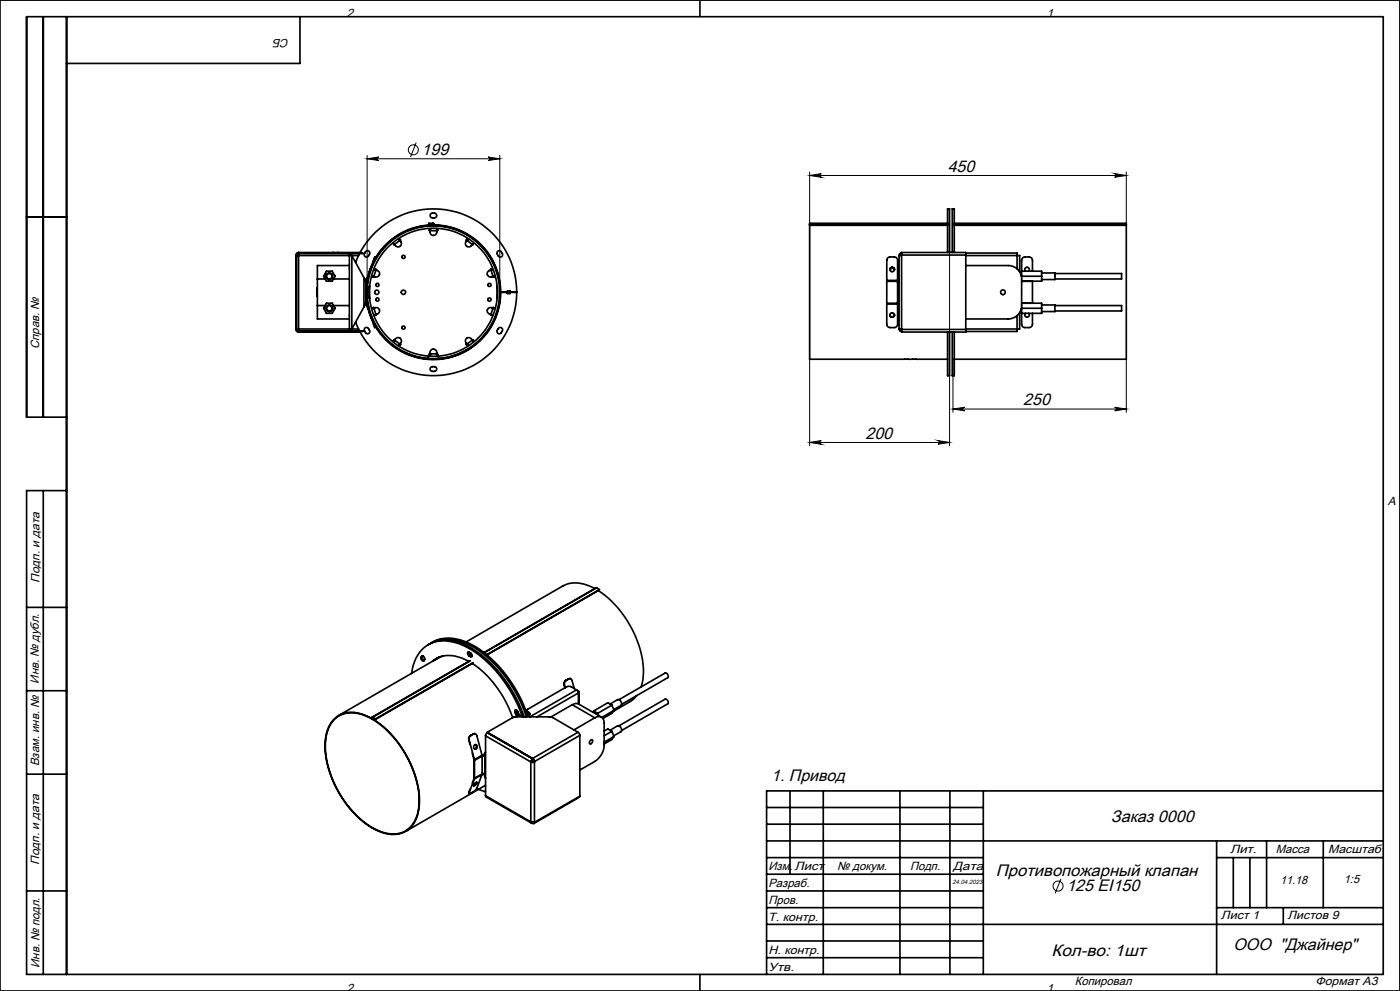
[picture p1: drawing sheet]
<svg xmlns="http://www.w3.org/2000/svg" width="420mm" height="297mm" viewBox="0 0 420 297" stroke-linecap="round" stroke-linejoin="round" font-family="sans-serif">
<g fill="none" stroke="#000" stroke-width=".3">
<path d="M110.1 47.6l3.5-.5a.53 .53 0 0 0-.5 .5 .53 .53 0 0 0 .5 .5zM110.1 46.6v41M110.1 47.6h39.8M124.8 42.8l-1.6 4.3M146.4 47.1l3.5 .5-3.5 .5a.53 .53 0 0 0 .5-.5 .53 .53 0 0 0-.5-.5zM149.9 46.6v41M242.9 51.6v82M242.9 52.6h95M242.9 52.6l3.5-.6a.55 .55 0 0 0-.5 .6 .55 .55 0 0 0 .5 .5zM334.4 52l3.5 .6-3.5 .5a.55 .55 0 0 0 .5-.5 .55 .55 0 0 0-.5-.6zM337.9 51.6v15.9M284.9 67.1v66.5"/>
<path d="M285.9 107.7v15.9M337.9 107.7v15.9M242.9 132.6h42M242.9 132.6l3.5-.6a.55 .55 0 0 0-.5 .6 .55 .55 0 0 0 .5 .5zM281.4 132l3.5 .6-3.5 .5a.55 .55 0 0 0 .5-.5 .55 .55 0 0 0-.5-.6zM285.9 122.6h52M285.9 122.6l3.5-.5a.53 .53 0 0 0-.5 .5 .53 .53 0 0 0 .5 .5zM334.4 122.1l3.5 .5-3.5 .5a.53 .53 0 0 0 .5-.5 .53 .53 0 0 0-.5-.5zM318.3 263.4l-1.8 4.3"/>
<circle cx="124" cy="44.9" r="1.51"/>
<circle cx="317.4" cy="265.6" r="1.51"/>
</g>
<circle cx="130" cy="87.6" r="19.9" fill="none" stroke="#000" stroke-width=".35"/>
<g fill="none" stroke="#000" stroke-width=".5">
<path d="M0 0h420v297h-420zM13 5v120M20 5v287M90 5v14h-70M210 0v5M8 65h12M88.8 76.4h.2M88.8 76.4v22.3M89 76.6h.6M89 76.4v22.3M89.6 75.7a.73 .73 0 0 0-.8 .7M89.6 76v.6"/>
<path d="M89.6 76h15.5M89.6 75.7v.3M89.6 76.6v22M89.6 75.7h10.4M89.6 76.6h15.2M100 75.7h1.4M100 75.8h1.4M100 75.8h-10.6l-.4 .6M100 75.7v.1M101.4 75.8h6.4M101.4 75.7v.1M101.4 75.7h6.7"/>
<path d="M104.8 76.6h.8M104.8 79.6h-9.6v4M104.8 76.6v7M105.6 76a.51 .51 0 0 0-.6 0 .51 .51 0 0 0-.2 .6M105.6 76l-.5 .2-.1 .4M105.6 76.6v22M105.6 76.6l3.6 6.6M105.6 76h2.2M105.6 76.6h2M107.8 75.8h1l-1 .2M107.8 75.8v.2M107.9 76l-1.2 2.6"/>
<path d="M108 75.8a25 25 0 0 1 28.1-12.5 25 25 0 0 1 18.9 24.3M109.8 75.3a.7 .7 0 0 1 .9 0 .7 .7 0 0 1 .1 .9l-.2 .5a.7 .7 0 0 1-1 .3 .7 .7 0 0 1-.2-1zM111.4 79.7l-.7 2M112.1 78l.3-1 .2 .1-.4 .9M112.1 78h.1M112.1 78l-2.2 6M112.2 78l-.5 1.4M118.2 73l.2 .2M118.2 73.1v.3l.2-.1M118.2 73.1h.1M118.3 73.1h.1M118.3 73.1l-.2 .1"/>
<path d="M119.8 71.9l.2 .2M119.8 71.9l.2-.1 .2 .2-.2 .1M119.9 71.9h.1M120 72.1a1.07 1.07 0 0 1 0 1.7 1.07 1.07 0 0 1-1.6-.6M120 72.1l-1.6 1.1M120.1 71.8l-.2 .1M128.8 69h.2M129 68.9v.1a1.11 1.11 0 0 0 1 1.6 1.11 1.11 0 0 0 1-1.6v-.1M129 69h.1M129 69l-.2-.1v.3h2.4v-.3l-.2 .1M129.3 64.1l1-.2a.71 .71 0 0 1 .7 .7 .71 .71 0 0 1-.7 .7l-1-.2-.3-.4zM129.9 66.9l.3 .3"/>
<path d="M129.9 67.1l.1 .1M129.9 66.9v.2M129.9 66.9h-1.3v.2h1.3M130 67.4l.4 .3M130 67.4a20.2 20.2 0 0 0-17.9 10.7M130 67.2v.2M130 67.4h.2M130 67.2h.2M130.2 67.4l.2 .1M130.2 67.4a20.2 20.2 0 0 1 20 20.2M130.2 67.2v.2M130.4 67.5a20.1 20.1 0 0 1 17.1 29.9 20.1 20.1 0 0 1-34.4 .8 20.1 20.1 0 0 1 15.7-30.6l1.2-.1v.2a19.9 19.9 0 0 0-17.6 29.1 19.9 19.9 0 0 0 34 2.2 19.9 19.9 0 0 0-13.7-31.1l-2.3-.2"/>
<path d="M130.4 67.5v.2M131 69h.1M131 69h.2M140 71.8l.2 .1M140.1 72.1a1.07 1.07 0 0 0-.1 1.7 1.07 1.07 0 0 0 1.7-.6M140.1 72.1l1.6 1.1M140.2 71.9h.1M140.2 71.9l-.2-.1-.1 .2 .2 .1M140.2 71.9l-.1 .2M141.8 73.1h.1M141.8 73.1l.1 .1M141.8 73.1l.2 .1-.3 .1"/>
<path d="M141.9 73l-.2 .2M149.3 75.3l.2-.1a1.03 1.03 0 0 1 1.1 .6 1.03 1.03 0 0 1-.3 1.2 1.11 1.11 0 0 1-1-.5 1.11 1.11 0 0 1 0-1.2zM242.9 67.5v40.2h41.4M242.9 67.1v.1M242.9 67.4v.1M242.9 67.1h41.4M242.9 67.4h41.4M242.9 67.2h41.4M242.9 67.5h41.4M242.9 67.2v.2M269.7 76.6h.8M269.7 76.6v22"/>
<path d="M270.5 76.4v-.7h19.2v.7M270.5 76l-.4 .2-.2 .4M270.5 75.8l-.4 .1-.4 .7M270.5 76.4h19.2M270.5 76.4v22.3M284.3 75.7v-13.1h.6v13.1M284.3 66.9h-41.4v.2M285.7 75.7v-13.1h.6v13.1M286.3 66.9h51.6v.2M286.3 67.1h51.6M286.3 67.4h51.6M286.3 67.2h51.6"/>
<path d="M286.3 67.5h51.6M289.7 75.8h15.4v.8M289.7 79.6h12.8a4 4 0 0 1 4 4v8a4 4 0 0 1-4 4h-12.8M289.7 76.6h15.4M289.7 76.4v22.3M305.1 76.6h.8v4.9M305.1 76.6v4M337.9 67.5v40.2h-51.6M337.9 67.1v.1M337.9 67.4v.1M337.9 67.2v.2M88.8 98.7a.73 .73 0 0 0 .8 .8"/>
<path d="M88.8 98.7h.2M89 98.7l.4 .6h10.6M89 98.6h.6M89.6 98.6v.6M89.6 99.2h15.5M89.6 99.2v.3M89.6 99.5h10.4M89.6 98.6h15.2M95.2 91.6v4h9.6M95.2 86.4h-.2v2.4h.2M95.2 83.6h2.3M95.2 91.6h2.3"/>
<path d="M95.2 83.6v8M97.9 81.3h1.8l.8 1.5-.8 1.5h-1.8l-.8-1.5zM97.9 90.9h1.8l.8 1.5-.8 1.5h-1.8l-.8-1.5zM100 99.3h1.4M100 99.5h1.4M100 99.3v.2M100.1 83.6h4.7M100.1 91.6h4.7M101.4 99.3h6.4M101.4 99.3v.2M101.4 99.5h6.7M104.8 98.6h.8"/>
<path d="M104.8 98.6v.1a.49 .49 0 0 0 .8 .5M104.8 91.6v7M104.8 83.6v8M105 98.6l.1 .4 .5 .2M105.6 99.2h2.2M105.6 98.6h2M106.7 96.6l1.2 2.6M107.8 99.2h1l-1 .1M107.8 99.2v.1M109.2 83.2l.6 1.1M109.2 83.2l.6 1.4M109.2 83.2v8.8"/>
<path d="M109.2 92l-3.6 6.6M109.5 98.3l.2-.1a1.04 1.04 0 0 1 1.1 .6 1.04 1.04 0 0 1-.3 1.2 1.11 1.11 0 0 1-1-.5 1.11 1.11 0 0 1 0-1.2zM109.8 90.9l.1 .2M109.8 90.6l-.6 1.4M109.8 90.9l-.6 1.1M109.8 84.3h.2M109.8 90.9h.2M109.8 84.3v6.6M109.9 84l-.1 .3M109.9 84l.1 .1M109.9 91.1l2.2 6.1M110 90.9v.2"/>
<path d="M110 90l.3 1.8M110 84.3v6.6M110 88.8h.1M110 86.4h.1M110 84.1v.2M110 91.1l.7 2M110 91.1h-.1M110.2 88.8h.6M110.2 86.4h.6M110.3 83.4l-.3 1.8M110.7 93.4l.7 2.1M110.7 82.1l-.7 2"/>
<path d="M110.9 85.8v3.6M111.7 95.8l.5 1.4M111.9 92.2v.2M111.9 92.2l.2-.1 .1 .3M111.9 82.8h.1a1.11 1.11 0 0 0 1.9-.5 1.11 1.11 0 0 0-1.3-1.4v-.2h.3l-.8 2.3h-.2M111.9 92.2l.1 .2M111.9 82.8v.2M111.9 92.4h.1M111.9 82.8h.1M112 92.4h.1M112 82.8h.1M112 82.8l-.1 .2"/>
<path d="M112.1 92.4a1.06 1.06 0 0 1 1.7 .4 1.06 1.06 0 0 1-1 1.4M112.1 92.4h-.2M112.1 92.4l.7 1.8M112.2 97.2l.4 .9-.2 .1-.3-1M112.2 97.2h-.1M112.6 80.9h.1M112.6 94.3h.1M112.6 94.3l.1 .2M112.7 80.7l-.1 .2M112.8 94.2l-.3 .1M112.8 94.2l.1 .2-.3 .1-.1-.2M147.2 94.2v.2l.2 .1 .1-.2"/>
<path d="M147.3 94.2l.1 .1M147.3 80.9a1.06 1.06 0 0 0-1.1 1.4 1.06 1.06 0 0 0 1.7 .5M147.3 80.9l.6 1.9M147.4 80.7v.2M147.4 94.3h.1M147.4 80.9h.1M147.4 94.3v.2M147.5 80.9l-.3-.2v.3M147.5 80.9h-.1M147.5 80.9h-.2M147.8 92.4l.1-.3 .3 .1-.2 .2M147.9 92.4a1.05 1.05 0 0 0-1.7 .5 1.05 1.05 0 0 0 1.1 1.3"/>
<path d="M147.9 92.4h.3M147.9 92.4l-.6 1.8M148 92.4h.1M148 82.8h.1M148 82.8l.1 .2M148 82.8l.2 .2h-.3l-.1-.2M148.1 92.2l-.1 .2M148.2 82.8h-.3M149.1 85.8v3.6M149.6 98.3a.7 .7 0 0 1 .9 0 .7 .7 0 0 1 .2 .9l-.3 .5a.7 .7 0 0 1-1 .3 .7 .7 0 0 1-.2-1zM150.2 87.6a20.2 20.2 0 0 1-15.3 19.6 20.2 20.2 0 0 1-22.8-10.2M150.2 87.6h2"/>
<path d="M152.2 87.2h.8v.8h-.8zM153 87.6h2M155 87.6a25 25 0 0 1-18.9 24.2 25 25 0 0 1-28.1-12.5M266 84v.3M266 90.9v.2M266 84v-6a1.03 1.03 0 0 1 1.1-1h1.2a.96 .96 0 0 1 1 1v6M266 91.1v6.1a1.03 1.03 0 0 0 1.1 1h1.2a.96 .96 0 0 0 1-1v-6.1M266 84.3h3.3M266 90.9h3.3M266 84.3v6.6M266 84h3.3M266 91.1h3.3"/>
<path d="M266.9 80.8h.1M266.9 80.8a.7 .7 0 0 1 .7-.6 .7 .7 0 0 1 .7 .6 .69 .69 0 0 0-.7-.7 .69 .69 0 0 0-.7 .7M266.9 94.4a.69 .69 0 0 0 .7 .6 .69 .69 0 0 0 .7-.6 .69 .69 0 0 1-.7 .6 .69 .69 0 0 1-.7-.6zM266.9 94.4h.1M269.3 90.6l.4 .4M269.3 84v.3M269.3 90.9v.2M269.3 84.3v6.6M269.7 84.1l-.4 .5M269.7 98.6h.8M269.7 98.6l.4 .6 .4 .1M269.9 98.6l.2 .4 .4 .2"/>
<path d="M270.5 98.7v.8h19.2v-.8M270.5 98.7h19.2M284.3 99.5v13.1h.6v-13.1M285.7 99.5v13.1h.6v-13.1M289.7 98.6h15.4M305.1 98.6v.7h-15.4M305.1 94.6v4M305.9 93.7v4.9h-.8M306.5 81.3h6v3h-6M306.5 90.9h6v3h-6M307.7 81.3a.67 .67 0 0 1 0-1 .67 .67 0 0 1 .9 0 .67 .67 0 0 1 0 1M307.7 93.9a.67 .67 0 0 0 0 1 .67 .67 0 0 0 .9 0 .67 .67 0 0 0 0-1"/>
<path d="M309.7 90.9h.1M309.7 81.3v-3.3a1.03 1.03 0 0 0-1-1h-1.2a.96 .96 0 0 0-1 1v4.8h6M309.7 84.3v6.6M312.5 92.4h-6v4.8a.96 .96 0 0 0 1 1h1.2a1.03 1.03 0 0 0 1-1v-3.3M312.5 91.4h4v2h-4M312.5 81.8h4v2h-4M316.5 91.6h20v1.6h-20M316.5 82h20v1.6h-20M118.1 101.9l.2 .2M118.3 102.1h.1M118.3 102.1h-.1M118.4 101.9a1.07 1.07 0 0 1 1.6-.5 1.07 1.07 0 0 1 0 1.7"/>
<path d="M118.4 101.9l-.2 .3M118.4 101.9l1.6 1.2M118.4 101.9l-.2-.1v.3M119.9 103.3h.1M119.9 103.3l.2 .1M120 103.1l-.2 .2M120 103.1l.2 .1-.2 .2-.2-.1M128.5 106.7v.7M128.8 106.2h.2M129 106a1.07 1.07 0 0 1 1-1.4 1.07 1.07 0 0 1 1 1.4M129 106v.3M129 106.2h.1"/>
<path d="M129 106h2M129 106l-.2 .3 .2-.1M129.3 110.1l1-.2a.71 .71 0 0 1 .7 .7 .71 .71 0 0 1-.7 .7l-1-.2-.3-.4zM129.5 107.6v.1M130.5 107.6v.1M131 106v.3M131 106.2h.1M131 106h.2v.3l-.2-.1M131.2 106.2h-.2M131.5 106.7v.7M140.1 103.1l.1 .2M140.1 103.1l-.2 .1 .1 .2 .2-.1"/>
<path d="M140.2 103.3h.1M140.2 103.3l-.2 .1M141.7 101.9a1.07 1.07 0 0 0-1.7-.5 1.07 1.07 0 0 0 .1 1.7M141.7 101.9l.2 .3M141.7 101.9l-1.6 1.2M141.7 101.9l.3 .1-.2 .1M141.8 102.1h.1M141.9 101.9l-.1 .2M20 125h-12v-120h407v287h-407v-145h12M13 147v145M178.4 176.4a9.9 9.9 0 0 0-9.6-.8l-29 16.8M179 176.2l-33.8 19.4"/>
<path d="M179 176.2l-33.7 19.4M179 176.2l.8 .5M179.5 177a31.6 31.6 0 0 1 13.5 24.6l-.2 2.7-.5 1.6M179.8 176.7l-33.8 19.5M179.8 176.7l-33.7 19.6M8 182h12M126.5 196.7a.72 .72 0 0 1 .9 .6 .72 .72 0 0 1-.6 .8l-.5-.5v-.6M126.5 196.7l-.2 .3M126.7 196.6l-.2 .1M126.8 196.7v.6l.5 .6M126.8 196.7l-.5 .3M126.9 196.6l-.1 .1"/>
<path d="M128.4 193.2a11.1 11.1 0 0 1 10.6-.2 36.7 36.7 0 0 1 18.1 21.3l.2 .5M129.2 192.8a11.5 11.5 0 0 1 11.3 .3 38 38 0 0 1 17.4 21.7M129.4 192.6a11.4 11.4 0 0 1 11.5 .3 38 38 0 0 1 17.4 21.6M129.7 198.2a8.8 8.8 0 0 1 10-.5l.9 .5M131.1 197.3l-1 .6M131.3 197.1l-.6 .5M131.6 197l-.5 .4M132 196.8l-.3 .3M132.9 196.6l-1.6 .7-29.7 17.1M140.7 195.4l.4 .9M140.7 196.6a.68 .68 0 0 1-.4-.6 .68 .68 0 0 1 .3-.7 1.08 1.08 0 0 1 .9 1.5h-.4M140.7 196.6l.4 .2"/>
<path d="M140.9 198l-29.3 16.9M141 198.1l-29.2 16.9M141.1 196.3l-.4 .3M141.1 196.3l.5 .3M141.6 196.6l-.5 .2M141.6 196.6h.1M141.7 198.8a32.3 32.3 0 0 1 12.1 16.3M141.9 198.6l-29.3 16.9M141.9 198.7l-29.3 16.9M8 207h12M111.4 215.3a10 10 0 0 0-9.8-.9 10.3 10.3 0 0 0-4.1 9.9 31 31 0 0 0 15.1 24.4 8.8 8.8 0 0 0 10.7-.8 13.8 13.8 0 0 0 2.3-11.5 32.1 32.1 0 0 0-13.9-21M111.4 215.4a9.5 9.5 0 0 0-10.3-.4 10.2 10.2 0 0 0-3.5 8.6 30.8 30.8 0 0 0 14.6 24.7 9.2 9.2 0 0 0 10.2 .2 10.6 10.6 0 0 0 3.3-8.9 31.7 31.7 0 0 0-14-24.2"/>
<path d="M111.4 215.3v.1M111.5 215.2l-.1 .1M111.5 215.1l.2 .1M111.5 215.2l.2 .1M111.5 215.1v.1M111.7 215.3l-.3 .1M111.7 215.3l.2-.1-.3 .2M111.7 215.2v.1M111.8 215l-.3 .1M111.8 215.1l-.1 .1M111.8 215.1l.8 .5M111.8 215v.1"/>
<path d="M111.8 215l.8 .5M112 215.2l-.3 .2M112.6 215.5v.1M123.5 201.8a10.2 10.2 0 0 1 8.1-9.6 17.8 17.8 0 0 1 13.5 5.3 41.3 41.3 0 0 1 11.6 17.2M142 220h.1M142 220l-.9 .4M142.1 220a.68 .68 0 0 1 1 .5l1.5 5.8M142.1 220l-.9 .5M142.5 219.9l-.5 .1M146.2 219.6l-.5 .9M146.2 219.5l7.4-4.3 1.4-.4 10.6 .2 7.8 4.5M146.2 219.6l13.6 7.8"/>
<path d="M146.2 219.5l13.6 7.8M146.2 219.5v.1M154.5 213.4l.1-.7a1.38 1.38 0 0 1 1 1.6l-.5-.6M154.5 213.4l.2 .5M154.7 213.9l.4 .6M154.9 212.8v.3M154.9 213.1l-.4 .3M154.9 213.1l.2 .6M155.1 213.7l-.4 .2M157.2 214.8l-1.5-.5-1.5 .6M158 213l.3 .5M158.3 213.3l.4 .3"/>
<path d="M158.3 213.3v.2M158.3 213.5l.4 .2M158.7 213.6a.4 .4 0 0 1 .3 .3 .4 .4 0 0 1-.3 .4l-1.1 .5M158.7 213.7l.3 .3M158.7 213.6v.1M169.2 205.3h.1M169.2 205.3l.3 .8M169.3 205.3l.2 .8M169.7 203.9l-.4 .6-.1 .8M169.7 203.9l.1 .1M169.8 204l-.4 .5-.1 .8M170.6 203.4h.1"/>
<path d="M170.6 203.4l-.9 .5M170.7 203.4a.68 .68 0 0 1 .9 .6l.7 2.3M170.7 203.4l-.9 .6M171.1 203.4h-.5M171.7 211.2l1.1-.4 .7 .2 6.9 3.9M171.7 211.2l6.7 3.9M171.7 211.2l-6.5 3.7M173 206.8l.5 .9M173 206.8l-1.9-1.1h-.8l-12 6.9a.38 .38 0 0 0-.3 .4 .38 .38 0 0 0 .3 .3M173 206.8l-14 8M173.4 207.1a.27 .27 0 0 1 .3 .2 .27 .27 0 0 1-.2 .4M173.4 207.1l.1 .4"/>
<path d="M173.4 219.5l.6 .9M173.4 219.5l-13.6 7.8M173.4 207.1v.1M173.4 207.1v.2M173.5 207.7l-12.4 7.1M173.5 207.7v3.3M173.7 207.4v3.7M178.1 213.1l-.3 .3M178.1 213.1l1.2 .7M178.4 215.1a1.73 1.73 0 0 1 2-.2 1.73 1.73 0 0 1 .9 1.9v6.5a6.1 6.1 0 0 1-2.9 4.9l-4.4 2.6M178.4 215.1l-6.2 3.7M179.3 213.8l.3 .7"/>
<path d="M181.3 219.1l1.1-.6 1.2 .7M183 211l2.3-1.3a1.18 1.18 0 0 1 1 1.7l-2.2 1.3M183 218.9l2.3-1.4a1.19 1.19 0 0 1 1 1.8l-2.2 1.2M183.6 211.3l-4.3 2.5M183.6 211.3l.6 1.6M183.6 211.3l-1.2-.7-4.3 2.5M183.6 219.2l-2.3 1.3M183.6 219.2l.6 1.5M184.2 212.9l-3.6 2.1M184.2 212.9l-.6 .9-2.7 1.5M185.7 209.7l13.8-8a.92 .92 0 0 1 .8 1.4l-13.8 8M185.7 217.5l13.8-8a.92 .92 0 0 1 .8 1.4l-13.8 8"/>
<path d="M191 208.5l-1.6 1.6-5.4 3.1M8 232h12M140.7 237.4l.1 .4M140.7 221.8h.1M140.7 221.8l.3 1.3M140.7 237.4l.1 .1M140.8 221.8l1.5 5.9M141 236.5l-.3 .9M141.1 220.4l-.5 .8 .1 .6M141.1 220.4l.1 .1M141.2 220.5a1.18 1.18 0 0 0-.4 1.3M141.7 225.7l.5 1.9"/>
<path d="M142.1 235.4l.6-.3 .3-.6-.1 .4-.8 .5M142.2 227.6v.2M142.2 227.6l.1 .1M142.2 233.4l.1 .1M142.2 233.4l-.5 1.3M142.2 233.2v.2M142.2 227.8l.1 .1M142.2 233.2l.1 .1M142.2 227.8v5.4M142.3 227.7v.2M142.3 233.5l-1.5 4M142.3 223.3a.6 .6 0 0 1 .8 .6 .6 .6 0 0 1-.9 .4z"/>
<path d="M142.3 233.3v.2M142.3 227.9v5.4M142.4 234.8l.7-.3-.4 .7-.6 .3zM142.6 234.7v.1M142.6 234.8l.1 .1M142.6 223.2a.74 .74 0 0 1 .3 .7 .74 .74 0 0 1-.5 .6M142.6 223.2a.72 .72 0 0 1 .4 .7 .72 .72 0 0 1-.6 .6M142.6 234.9h.1M142.8 234.8h-.2M142.9 234.5l-.8 .8M143.5 236.6l2.2 .7M144.6 226.3v.3"/>
<path d="M144.6 232.1l-1.9 4.7-1.6 1h-.4l.1-.3M144.6 226.3l-2.3 1.4M144.6 232.1l-2.3 1.4M144.6 231.7l.4 .1 .5 1M144.6 231.9v.2M144.6 226.6l-2.3 1.3M144.6 226.6v5.3M144.6 231.9l-2.3 1.4M145.3 226l-.7 .7M145.5 225.7l-.9 1.1M145.5 232.8l.2 .5M145.5 225.7v7.1"/>
<path d="M145.7 238.5l.1 .3 13.6 7.9M145.7 235.3l-24 13.9M145.7 225.4l-.2 .3M145.7 220.5l13.5 7.8M145.7 238.5l13.5 7.8M145.7 220.5v18M159.2 228.3v18M159.4 228.3h.8M159.4 228.3h-.2M159.8 227.3l.5 .9M159.8 227.4l.4 .8M159.8 227.4l-.6 .9"/>
<path d="M159.8 227.6l-.4 .7M159.8 227.3v.3M159.9 227.5l-.1 .1M160.2 228.3l-.3 .2-.7-.2M160.2 228.2h.1M160.2 228.2v.1M160.3 228.2v18.2M174 238.6l-.2 .3-13.6 7.9M174 220.4l-13.7 7.8M174 238.6l-13.7 7.8M174 220.4v18.2M177.1 222l.3-.3a.65 .65 0 0 1 .4 .8 .65 .65 0 0 1-.8 .5l-.2-.4z"/>
<path d="M184.2 220.7l-2.9 1.7M184.2 220.7l-.6 .9-2.3 1.4M237 237v25M247 237v55M270 237v55M285 237v55M295 237v55M415 237h-185v55M159.2 246.3h1.1M159.2 246.3l.1 .3h.5M159.4 246.4l.4 .1M159.7 246.7l.1 .1"/>
<path d="M159.7 246.4l.1 .1M159.8 246.5v.3M159.9 246.4l-.1 .1M160.2 246.4h.1M160.2 246.4v.2h-.4M160.2 246.4l-.4 .2M160.3 246.4l-.1 .4h-.4M230 252h185M230 257h65M230 242h65M230 247h65M365 252v40"/>
<path d="M365 257h50M370 257v15M375 257v15M380 252v20M397 252v20M8 267h12M230 277h185M230 272h65M230 262h65M230 267h65M365 272h50M385 272v5"/>
<path d="M210 292v5M230 282h65M230 287h65"/>
<circle cx="121" cy="77" r=".49"/>
<circle cx="98.8" cy="92.4" r=".81"/>
<circle cx="98.8" cy="82.8" r=".81"/>
<circle cx="98.8" cy="82.8" r="1"/>
<circle cx="98.8" cy="92.4" r="1"/>
<circle cx="113" cy="87.6" r=".64"/>
<circle cx="113.2" cy="85.4" r=".48"/>
<circle cx="113.2" cy="89.8" r=".49"/>
<circle cx="121" cy="87.6" r=".66"/>
<circle cx="121" cy="98.2" r=".49"/>
<circle cx="130" cy="87.6" r="19.2"/>
<circle cx="146.8" cy="85.4" r=".49"/>
<circle cx="146.8" cy="89.8" r=".5"/>
<circle cx="267.6" cy="94.4" r=".67"/>
<circle cx="267.7" cy="80.7" r=".68"/>
<circle cx="300.9" cy="87.6" r=".71"/>
</g>
<g fill="#000">
<path d="M110.1 47.6l3.5-.5a.53 .53 0 0 0-.5 .5 .53 .53 0 0 0 .5 .5zM146.4 47.1l3.5 .5-3.5 .5a.53 .53 0 0 0 .5-.5 .53 .53 0 0 0-.5-.5z"/>
<path d="M334.4 52l3.5 .6-3.5 .5a.55 .55 0 0 0 .5-.5 .55 .55 0 0 0-.5-.6zM242.9 52.6l3.5-.6a.55 .55 0 0 0-.5 .6 .55 .55 0 0 0 .5 .5z"/>
<path d="M242.9 132.6l3.5-.6a.55 .55 0 0 0-.5 .6 .55 .55 0 0 0 .5 .5zM281.4 132l3.5 .6-3.5 .5a.55 .55 0 0 0 .5-.5 .55 .55 0 0 0-.5-.6zM285.9 122.6l3.5-.5a.53 .53 0 0 0-.5 .5 .53 .53 0 0 0 .5 .5zM334.4 122.1l3.5 .5-3.5 .5a.53 .53 0 0 0 .5-.5 .53 .53 0 0 0-.5-.5z"/>
</g>
<g font-size="5">
<text x="126.5" y="46.5">199</text>
<text x="284.3" y="51.5">450</text>
<text x="307" y="121.5">250</text>
<text x="259.6" y="131.5">200</text>
<text x="231.4" y="234">1. Привод</text>
<text x="333.3" y="246.5">Заказ 0000</text>
<text x="298.8" y="262.6">Противопожарный клапан</text>
<text x="319.9" y="267.1">125 EI150</text>
<text x="315.4" y="286.5">Кол-во: 1шт</text>
<text x="370.1" y="284.6">ООО &quot;Джайнер&quot;</text>
</g>
<g font-size="3.6">
<text x="104" y="5.2">2</text>
<text x="314" y="5.2">1</text>
<text x="86.8" y="11.7" transform="rotate(-180 86.8 11.7)">СБ</text>
<text x="11.7" y="104.5" transform="rotate(-90 11.7 104.5)">Справ. №</text>
<text x="416.4" y="151.2">A</text>
<text x="11.9" y="174.7" transform="rotate(-90 11.9 174.7)">Подп. и дата</text>
<text x="11.7" y="204.9" transform="rotate(-90 11.7 204.9)">Инв. № дубл.</text>
<text x="11.7" y="229.6" transform="rotate(-90 11.7 229.6)">Взам. инв. №</text>
<text x="369" y="255.7">Лит.</text>
<text x="382.8" y="255.7">Масса</text>
<text x="398.4" y="255.8">Масштаб</text>
<text x="11.7" y="259.2" transform="rotate(-90 11.7 259.2)">Подп. и дата</text>
<text x="230.5" y="260.6">Изм.</text>
<text x="238.4" y="260.6">Лист</text>
<text x="251.1" y="260.6">№ докум.</text>
<text x="273" y="260.6">Подп.</text>
<text x="286" y="260.6">Дата</text>
<text x="230.5" y="265.9">Разраб.</text>
<text x="384" y="264.9">11.18</text>
<text x="403.1" y="264.6">1:5</text>
<text x="230.5" y="275.9">Т. контр.</text>
<text x="230.6" y="270.9">Пров.</text>
<text x="366.2" y="275.5">Лист 1</text>
<text x="386.3" y="275.4">Листов 9</text>
<text x="230.6" y="285.9">Н. контр.</text>
<text x="11.9" y="290" transform="rotate(-90 11.9 290)">Инв. № подл.</text>
<text x="230.5" y="290.9">Утв.</text>
<text x="104" y="297.2">2</text>
<text x="314" y="297.2">1</text>
<text x="322.5" y="295.3">Копировал</text>
<text x="394.6" y="295.2">Формат А3</text>
</g>
<text font-size="1.8" x="285.8" y="265">24.04.2023</text>
</svg>
